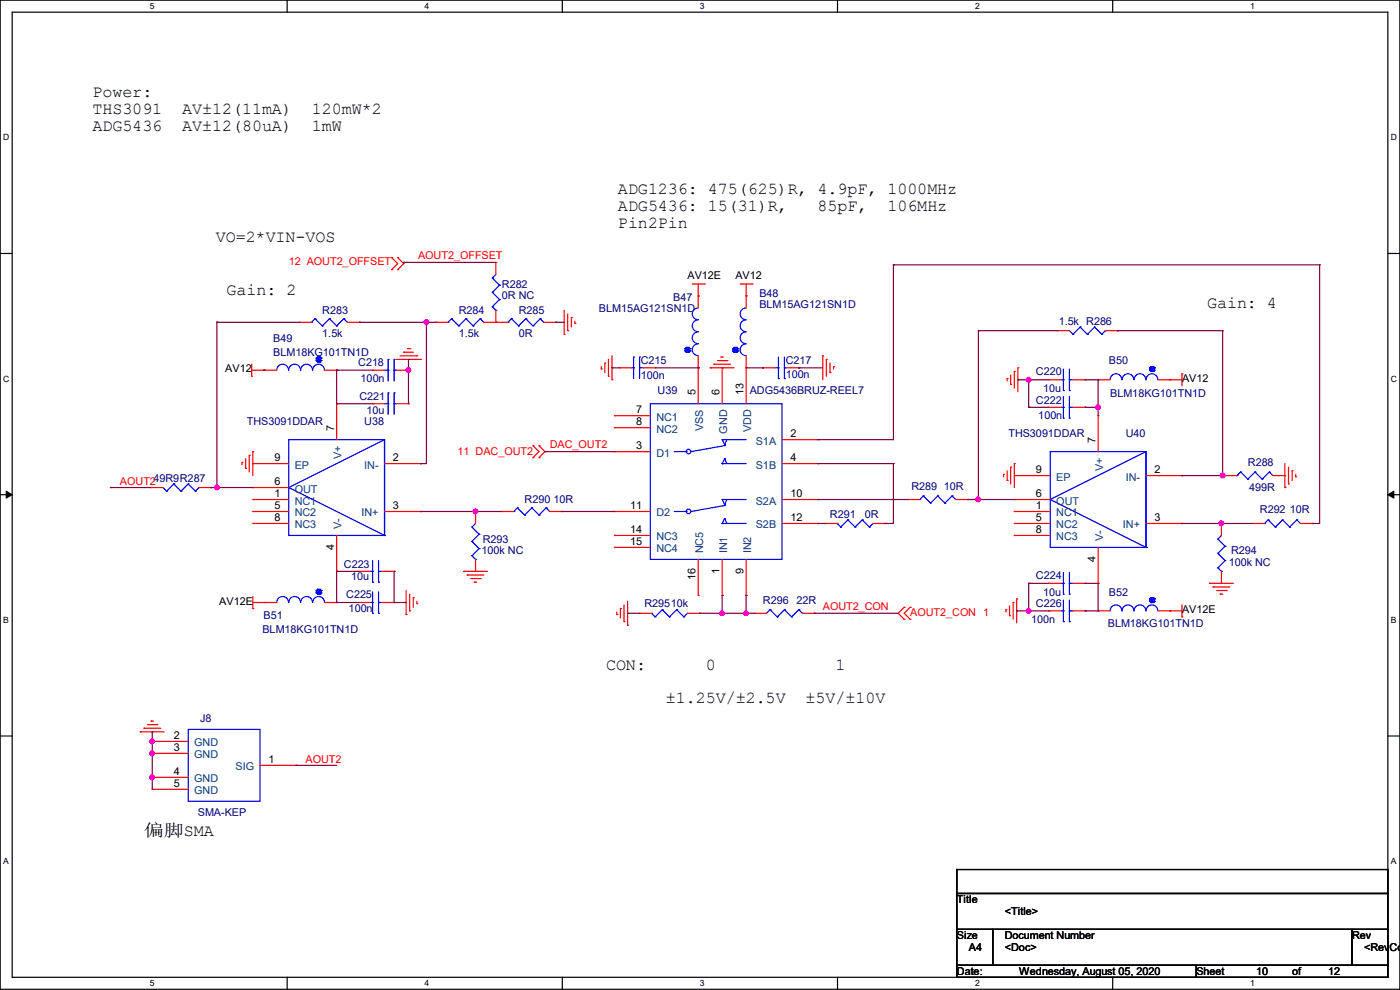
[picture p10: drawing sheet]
<svg xmlns="http://www.w3.org/2000/svg" width="297mm" height="210mm" viewBox="0 0 297 210" stroke-linecap="round" stroke-linejoin="round" font-family="sans-serif">
<path d="M0 0h297v209.8h-297zM2.6 2.6h291.8v204.7h-291.8z" fill="none" stroke="#000" stroke-width=".25"/>
<g fill="#fff">
<path d="M31.7 .3h1v2h-1z"/>
<path d="M31.7 207.6h1v1.9h-1z"/>
</g>
<path d="M60.9 0v2.6M60.9 207.3v2.5" fill="none" stroke="#000" stroke-width=".25"/>
<g fill="#fff">
<path d="M90.1 .3h1v2h-1z"/>
<path d="M90.1 207.6h1v1.9h-1z"/>
</g>
<path d="M119.3 0v2.6M119.3 207.3v2.5" fill="none" stroke="#000" stroke-width=".25"/>
<g fill="#fff">
<path d="M148.5 .3h.9v2h-.9z"/>
<path d="M148.5 207.6h.9v1.9h-.9z"/>
</g>
<path d="M177.7 0v2.6M177.7 207.3v2.5" fill="none" stroke="#000" stroke-width=".25"/>
<g fill="#fff">
<path d="M206.8 .3h1v2h-1z"/>
<path d="M206.8 207.6h1v1.9h-1z"/>
</g>
<path d="M236.1 0v2.6M236.1 207.3v2.5" fill="none" stroke="#000" stroke-width=".25"/>
<g fill="#fff">
<path d="M265.2 .3h1v2h-1z"/>
<path d="M265.2 207.6h1v1.9h-1z"/>
<path d="M.7 28.2h1.2v1.9h-1.2z"/>
<path d="M295.1 28.2h1.2v1.9h-1.2z"/>
<path d="M.7 79.3h1.2v2h-1.2z"/>
<path d="M295.1 79.3h1.2v2h-1.2z"/>
</g>
<path d="M0 53.8h2.6M294.4 53.8h2.6" fill="none" stroke="#000" stroke-width=".25"/>
<g fill="#fff">
<path d="M.7 130.5h1.2v2h-1.2z"/>
<path d="M295.1 130.5h1.1v2h-1.1z"/>
</g>
<path d="M0 104.9h2.6M294.4 104.9h2.6" fill="none" stroke="#000" stroke-width=".25"/>
<path d="M1.3 104.2l1.3 .7-1.3 .8zM294.4 104.9l1.3-.7v1.5z" fill="#000" stroke="#000" stroke-width=".21"/>
<g fill="#fff">
<path d="M.7 181.7h1.2v2h-1.2z"/>
<path d="M295.1 181.7h1.1v2h-1.1z"/>
</g>
<path d="M0 156.1h2.6M294.4 156.1h2.6M203 184.4h91.4v5.1h-91.4zM203 189.5h91.4v7.6h-91.4zM203 197.1h7.6v7.7h-7.6zM210.6 197.1h76.2v7.7h-76.2zM286.8 197.1h7.6v7.7h-7.6zM203 204.8h50.8v2.5h-50.8zM253.8 204.8h40.6v2.5h-40.6z" fill="none" stroke="#000" stroke-width=".25"/>
<g fill="none" stroke="#f00" stroke-width=".25">
<path d="M83.1 57.2h.1M83.1 54.7h.1M83.1 54.7l1.3 1.2-1.3 1.3M84.4 54.7h.1M84.4 57.2h.1M84.4 54.7l1.2 1.2-1.2 1.3M105.2 55.7h.1M105.2 55.7v2.5M53.4 79.8h.1M53.4 78.5h2.5M53.4 77.3v2.5M55.9 78.5h.1"/>
<path d="M56.2 78.5h.1M56.2 78.5h2.5M63.5 68.4h.1M63.5 68.4h2.6M68.9 78.5h2.5M71.4 78.5h.1M73.7 68.4h2.5M76.2 68.4h.1M79 78.5h.1M79 78.5h2.6M84.1 78.5h2.6M84.1 76.2h5.1"/>
<path d="M84.9 75.5h3.5M85.6 74.7h.1M85.6 74.7h2.1M86.4 74h.5M86.7 78.5h.1M86.9 74h.1M88.4 75.5h.1M89.2 76.2h.1M92.5 68.4h.1M92.5 68.4h2.5M102.7 68.4h5M105.2 68.4h.1"/>
<path d="M105.2 65.8v2.6M115.4 68.4h2.5M117.9 68.4h.1M119.7 70.9h.1M119.7 65.8v5.1M120.4 70.1h.1M120.4 66.6v3.5M121.2 67.4h.1M121.2 67.4v2M122 68.6h.1M122 68.1v.5M127.6 78.3h.1"/>
<path d="M127.6 77.8v.5M128.3 77h.1M128.3 77v2M129.1 79.8h.1M129.1 76.2v3.6M129.8 75.5v5.1M131.4 78h.1M131.4 78h2.5M136.4 78h2.6M139 78h.1M146.9 60.2h2.5M148.1 62.8h.1"/>
<path d="M148.1 78h.1M148.1 60.2v5.1M148.1 75.5v10.1M149.4 60.2h.1M150.7 78h.1M150.7 78h5M151.4 77.3h.1M151.4 77.3h3.6M152.2 76.5h2M153 75.7h.1M153 75.7h.5M153.2 78h.1"/>
<path d="M153.2 78v7.6M154.2 76.5h.1M157 60.2h2.6M158.3 62.8h.1M158.3 78h.1M158.3 60.2v5.1M158.3 75.5v10.1M159.6 60.2h.1M161.8 78h.1M161.8 78h2.6M166.9 78h2.6M169.5 78h.1"/>
<path d="M174.5 75.5h.1M174.5 75.5v5.1M175.3 76.2h.1M175.3 76.2v3.6M176.1 79h.1M176.1 77v2M176.8 77.8h.1M176.8 77.8v.5M214.4 79.5v2.1M215.2 78.8h.1M215.2 78.8v3.5M215.9 78h.1"/>
<path d="M215.9 78v5.1M224.3 70.1h.1M224.3 70.1h2.6M234.5 70.1h2.5M237 70.1h.1M250.7 79.3h.1M250.7 79.3v2.5M51.4 98.1h.1M51.4 98.1v.5M52.1 99.4h.1M52.1 97.3v2.1M52.9 96.6h.1"/>
<path d="M52.9 96.6v3.5M53.6 95.8h.1M53.6 98.3h.1M53.6 95.8v5.1M53.6 98.3h7.7M71.4 85.6h.1M71.4 85.6v7.7M79 85.6h.1M79 85.6h2.6M81.6 98.3h7.6M84.1 85.6h2.6M86.7 85.6h.1"/>
<path d="M89.2 98.3h.1M113.1 97.1h.1M113.1 94.5h.1M113.1 94.5l1.2 1.3-1.2 1.3M114.3 94.5h.1M114.3 97.1h.1M114.3 94.5l1.3 1.3-1.3 1.3M129.8 80.6h.1M130.3 95.8h.1M130.3 88.2h.1M130.3 90.7h.1M130.3 95.8h7.7"/>
<path d="M130.3 88.2h7.7M130.3 90.7h7.7M165.9 93.3h7.6M165.9 98.3h7.6M173.5 93.3h.1M173.5 98.3h.1M213.7 80.3h.1M213.7 80.3v.5M213.7 99.9v2M214.4 81.6h.1M214.4 99.1h.1M214.4 99.1v3.6"/>
<path d="M215.2 98.3h.1M215.2 98.3v5.1M222.5 80.6h.1M222.5 86.4h.1M222.5 80.6h2.6M222.5 86.4h2.6M227.6 80.6h2.6M227.6 86.4h2.6M230.2 80.6h.1M230.2 86.4h.1M233 80.6h.1M233 88.2h.1"/>
<path d="M233 80.6h2.5M233 88.2v7.6M245.7 80.6h5M248.2 80.6h.1M272.6 98.3v5.1M273.3 99.1v3.6M274.1 99.9h.1M274.1 99.9v2M32 103.4h.1M32 103.4h2.6M42.2 103.4h2.5M44.7 103.4h.1"/>
<path d="M53.6 103.4h.1M53.6 111h.1M53.6 106h.1M53.6 108.5h.1M53.6 103.4h7.7M53.6 106h7.7M53.6 108.5h7.7M53.6 111h7.7M71.4 113.6v7.6M81.6 108.5h7.6M89.2 108.5h.1M100.9 108.5h.1"/>
<path d="M100.9 108.5v2.5M100.9 118.7v2.5M106.5 108.5h.1M106.5 108.5h2.5M116.6 108.5h2.6M119.2 108.5h.1M130.3 108.5h.1M130.3 113.6h.1M130.3 116.1h.1M130.3 108.5h7.7M130.3 113.6h7.7M130.3 116.1h7.7"/>
<path d="M148.1 118.7v7.6M153.2 118.7v7.6M158.3 118.7v7.6M165.9 106h7.6M165.9 111h7.6M173.5 106h.1M173.5 111h.1M175 111h.1M175 111h2.6M185.2 111h2.5M187.7 111h.1M192.6 106h.1"/>
<path d="M192.6 106h2.5M202.7 106h2.6M205.3 106h.1M212.9 100.6h.1M212.9 100.6v.5M213.7 101.9h.1M215.2 106h.1M215.2 113.6h.1M215.2 108.5h.1M215.2 111h.1M215.2 100.9h.1M215.2 100.9h7.6"/>
<path d="M215.2 106h7.6M215.2 108.5h7.6M215.2 111h7.6M215.2 113.6h7.6M233 116.1v7.6M243.1 100.9h7.6M243.1 111h7.6M250.7 100.9h.1M250.7 111h.1M259.1 111h.1M259.1 111v2.6M259.9 100.9h.1"/>
<path d="M259.9 100.9h2.5M265.7 111h.1M265.7 111h2.6M270 100.9h2.6M272.6 103.4h.1M272.6 100.9h.1M273.3 102.7h.1M274.9 101.1h.1M274.9 100.6v.5M275.9 111h2.5M278.4 111h.1M53.6 129.1h.1"/>
<path d="M53.6 127.8h5.1M53.6 126.5v2.6M56.2 127.8h.1M68.9 127.8h2.5M71.4 127.8h.1M71.4 121.2h.1M76 121.2h.1M76 127.8h.1M76 127.8h2.5M76 121.2h2.5M81.1 127.8h2.5M81.1 121.2h2.5"/>
<path d="M83.6 121.2h.1M83.6 127.8h.1M86.1 130.3h.1M86.1 125.3v5M86.9 129.6h.1M86.9 126v3.6M87.7 126.8h.1M87.7 126.8v2M88.4 128.1h.1M88.4 127.6v.5M98.3 121.2h.1M98.3 121.2h5.1"/>
<path d="M99.1 122h.1M99.1 122h3.6M99.9 122.7h2M100.6 123.5h.1M100.6 123.5h.5M100.9 121.2h.1M101.9 122.7h.1M130.9 130.3h.1M130.9 129.8v.5M131.6 129.1h.1M131.6 129.1v2M132.4 131.9h.1"/>
<path d="M132.4 128.3v3.6M133.1 132.6h.1M133.1 127.6v5M135.7 130.1h.1M135.7 130.1h2.5M145.8 130.1h2.6M148.1 126.3h.1M148.4 130.1h.1M153.2 126.3h.1M158.3 126.3h.1M160.1 130.1h.1M160.1 130.1h2.5"/>
<path d="M170.2 130.1h2.6M172.8 130.1h.1M191.8 131.4h.1M191.8 128.8h.1M191.8 128.8l-1.3 1.3 1.3 1.3M193.1 128.8h.1M193.1 131.4h.1M193.1 128.8l-1.3 1.3 1.3 1.3M213.4 129.3h.1M213.4 129.3v.5M214.2 130.6h.1M214.2 128.6v2"/>
<path d="M214.9 127.8h.1M214.9 127.8v3.6M215.7 127h.1M215.7 127v5.1M222.5 123.7h.1M222.5 129.6h.1M222.5 123.7h2.6M222.5 129.6h2.6M227.6 123.7h2.6M227.6 129.6h2.6M230.2 123.7h.1M230.2 129.6h.1"/>
<path d="M233 129.6h.1M233 123.7h.1M233 129.6h2.5M245.7 129.6h5M248.2 129.6h.1M250.7 130.9h.1M250.7 128.3v2.6M256.6 123.7h.1M256.6 123.7h5.1M257.3 124.5h.1M257.3 124.5h3.6M258.1 125.3h2"/>
<path d="M258.9 126h.1M258.9 126h.5M259.1 123.7h.1M259.1 121.2v2.5M260.1 125.3h.1M29.8 155.2h.1M29.8 155.2h5M30.5 154.5h.1M30.5 154.5h3.6M31.3 153.7h2M32 153h.1M32 153h.6"/>
<path d="M32.3 157.3h.1M32.3 159.8h.1M32.3 157.3h7.6M32.3 159.8h7.6M33.3 153.7h.1M32.3 164.9h.1M32.3 167.4h.1M32.3 164.9h7.6M32.3 167.4h7.6M55.2 162.3h7.6M62.8 162.3h.1"/>
</g>
<g fill="none" stroke="#00f" stroke-width=".25">
<path d="M104.4 59h.1M104.4 59l1.6 1.5M105.2 58.2l-.8 .8M58.7 78.5a1.25 1.25 0 0 1 1.3-1.2 1.25 1.25 0 0 1 1.2 1.2M61.3 78.5a1.25 1.25 0 0 1 1.2-1.2 1.25 1.25 0 0 1 1.3 1.2M63.8 78.5a1.25 1.25 0 0 1 1.2-1.2 1.25 1.25 0 0 1 1.3 1.2M66.1 68.4h.1M66.3 78.5a1.25 1.25 0 0 1 1.3-1.2 1.25 1.25 0 0 1 1.2 1.2M66.8 67.6h.1M66.8 67.6l1.6 1.5M66.8 67.6l-.7 .8M67.1 76h.1"/>
<path d="M67.1 76.5h.1M67.1 76l1 .5M67.1 76v.5M67.1 76.5l.3 .3M67.4 75.7h.1M67.4 76.8h.1M67.4 75.7h.5M67.4 75.7l.5 1.1M67.4 75.7l-.3 .3M67.4 76.8h.5M67.9 75.7h.1M67.9 76.8h.1"/>
<path d="M67.9 75.7l.2 .3M67.9 75.7l-.5 1.1M68.1 76.5h.1M68.1 76h.1M68.1 76.5l-.2 .3M68.1 76v.5M68.1 76l-1 .5M68.4 69.1h.1M69.9 67.6h.1M69.9 67.6l1.5 1.5M69.9 67.6l-1.5 1.5M71.4 69.1h.1"/>
<path d="M72.9 67.6h.1M72.9 67.6l.8 .8M72.9 67.6l-1.5 1.5M81.6 78.5h.7M82.3 76.2h.1M82.3 78.5h.1M82.3 76.2v4.6M83.6 78.5h.1M83.6 76.2h.1M83.6 78.5h.5M83.6 76.2v4.6M95 68.4h.1"/>
<path d="M95.8 67.6h.1M95.8 67.6l-.8 .8M95.8 67.6l1.5 1.5M97.3 69.1h.1M98.8 67.6h.1M98.8 67.6l-1.5 1.5M98.8 67.6l1.6 1.5M100.4 69.1h.1M101.9 67.6h.1M101.9 67.6l-1.5 1.5M101.9 67.6l.8 .8M104.4 62h.1"/>
<path d="M104.4 65.1h.1M104.4 62l1.6 1.5M104.4 65.1l.8 .7M105.2 65.8h.1M106 60.5h.1M106 63.5h.1M106 60.5l-1.6 1.5M106 63.5l-1.6 1.6M107.7 68.4h.1M108.5 67.6h.1M108.5 67.6l1.5 1.5M108.5 67.6l-.8 .8"/>
<path d="M110 69.1h.1M111.5 67.6h.1M111.5 67.6l1.6 1.5M111.5 67.6l-1.5 1.5M113.1 69.1h.1M114.6 67.6h.1M114.6 67.6l.8 .8M114.6 67.6l-1.5 1.5M133.9 78h.5M134.4 78h.1M134.4 75.7h.1M134.4 75.7v4.6"/>
<path d="M135.7 75.7h.1M135.7 78h.1M135.7 78h.7M135.7 75.7v4.6M145.3 74.5h.1M145.3 74h.1M145.3 74.5l.3 .2M145.3 74v.5M145.3 74l1 .5M145.6 73.7h.1M145.6 74.7h.1M145.6 74.7h.5"/>
<path d="M145.6 73.7h.5M145.6 73.7l.5 1M145.6 73.7l-.3 .3M146.1 74.7h.1M146.1 73.7h.1M146.1 73.7l.2 .3M146.1 73.7l-.5 1M146.3 74.5h.1M146.3 74h.1M146.3 74.5l-.2 .2M146.3 74l-1 .5M146.3 74v.5"/>
<path d="M148.1 67.9a1.27 1.27 0 0 0-1.2 1.2 1.27 1.27 0 0 0 1.2 1.3 1.27 1.27 0 0 0-1.2 1.3 1.27 1.27 0 0 0 1.2 1.2 1.25 1.25 0 0 0-1.2 1.3 1.25 1.25 0 0 0 1.2 1.2M148.1 65.3a1.25 1.25 0 0 0-1.2 1.3 1.25 1.25 0 0 0 1.2 1.2M155.5 74.5h.1M155.5 74h.1M155.5 74.5l.2 .2M155.5 74v.5M155.5 74l1 .5M155.7 73.7h.1M155.7 74.7h.1M155.7 73.7l.6 1M155.7 74.7h.6M155.7 73.7l-.2 .3"/>
<path d="M155.7 73.7h.6M156.3 74.7h.1M156.3 73.7h.1M156.3 73.7l.2 .3M156.3 73.7l-.6 1M156.5 74.5h.1M156.5 74h.1M156.5 74.5l-.2 .2M156.5 74l-1 .5M156.5 74v.5M158.3 67.9a1.27 1.27 0 0 0-1.3 1.2 1.27 1.27 0 0 0 1.3 1.3 1.27 1.27 0 0 0-1.3 1.3 1.27 1.27 0 0 0 1.3 1.2 1.25 1.25 0 0 0-1.3 1.3 1.25 1.25 0 0 0 1.3 1.2M158.3 65.3a1.25 1.25 0 0 0-1.3 1.3 1.25 1.25 0 0 0 1.3 1.2"/>
<path d="M164.4 78h.7M165.1 78h.1M165.1 75.7v4.6M166.4 78h.1M166.4 78h.5M166.4 75.7v4.6M225.6 78.3v4.5M226.9 78.3v4.5M226.9 70.1l.7 .8M227.6 70.9h.1M229.2 69.4h.1M229.2 69.4l-1.6 1.5"/>
<path d="M229.2 69.4l1.5 1.5M230.7 70.9h.1M232.2 69.4h.1M232.2 69.4l-1.5 1.5M232.2 69.4l1.5 1.5M233.7 70.9h.1M234.5 70.1h.1M234.5 70.1l-.8 .8M243.9 78h.1M243.9 78.5h.1M243.9 78l1 .5M243.9 78v.5"/>
<path d="M243.9 78.5l.2 .3M244.1 77.8h.1M244.1 78.8h.1M244.1 77.8h.5M244.1 77.8l.5 1M244.1 77.8l-.2 .2M244.1 78.8h.5M244.6 77.8h.1M244.6 78.8h.1M244.6 77.8l.3 .2M244.6 77.8l-.5 1M244.9 78.5h.1"/>
<path d="M244.9 78h.1M244.9 78.5l-.3 .3M244.9 78v.5M244.9 78l-1 .5M61.3 93.3h20.3v20.3h-20.3zM81.6 85.6h.7M82.3 83.4h.1M82.3 85.6h.1M82.3 83.4v4.5M83.6 85.6h.1M83.6 83.4h.1M83.6 83.4v4.5"/>
<path d="M83.6 85.6h.5M138 85.6h27.9v33.1h-27.9zM143 95.8h2.6M145.6 95.8h.1M153.2 93.3h.1M153.2 98.3h.1M153.2 93.3h5.1M153.2 98.3h5.1M153.2 93.3l.5 1M153.7 94.5h.1M153.7 94.3h.1M153.7 97.3h.1"/>
<path d="M153.7 94.5l-7.1 1.3M153.7 97.3l.5 1M153.7 97.3l-.5 1M154.2 93.3l-.5 1M165.1 80.3h.1M166.4 80.3h.1M222.8 95.8h20.3v20.3h-20.3zM225.1 80.6h.5M225.1 86.4h.5M225.6 80.6h.1M225.6 82.8h.1M225.6 86.4h.1"/>
<path d="M225.6 88.7h.1M225.6 84.1v4.6M226.9 82.8h.1M226.9 80.6h.1M226.9 88.7h.1M226.9 86.4h.1M226.9 80.6h.7M226.9 84.1v4.6M226.9 86.4h.7M235.5 80.6a1.25 1.25 0 0 1 1.2-1.3 1.25 1.25 0 0 1 1.3 1.3 1.27 1.27 0 0 1 1.3-1.3 1.27 1.27 0 0 1 1.2 1.3M240.6 80.6a1.25 1.25 0 0 1 1.2-1.3 1.25 1.25 0 0 1 1.3 1.3M243.1 80.6a1.25 1.25 0 0 1 1.3-1.3 1.25 1.25 0 0 1 1.2 1.3"/>
<path d="M34.6 103.4l.7 .8M35.3 104.2h.1M36.9 102.7h.1M36.9 102.7l-1.6 1.5M36.9 102.7l1.5 1.5M38.4 104.2h.1M39.9 102.7h.1M39.9 102.7l-1.5 1.5M39.9 102.7l1.5 1.5M41.4 104.2h.1M42.2 103.4h.1M42.2 103.4l-.8 .8"/>
<path d="M61.3 103.4h.1M61.3 103.4l20.3-10.1v20.3M61.3 103.4l20.3 10.2M79 118.9v4.6M80.3 118.9v4.6M81.6 113.6h.1M100.1 111.8h.1M100.1 114.9h.1M100.1 117.9h.1M100.1 111.8l1.5 1.5M100.1 114.9l1.5 1.5M100.1 117.9l.8 .8"/>
<path d="M100.9 118.7h.1M100.9 111l-.8 .8M101.6 113.3h.1M101.6 116.4h.1M101.6 113.3l-1.5 1.6M101.6 116.4l-1.5 1.5M109 108.5h.1M109.8 107.7h.1M109.8 107.7l1.5 1.6M109.8 107.7l-.8 .8M111.3 109.3h.1M112.8 107.7h.1"/>
<path d="M112.8 107.7l1.5 1.6M112.8 107.7l-1.5 1.6M114.3 109.3h.1M115.9 107.7h.1M115.9 107.7l.7 .8M115.9 107.7l-1.6 1.6M143 108.5h2.6M145.6 108.5h.1M153.2 106h.1M153.2 111h.1M153.2 106h5.1M153.2 111h5.1"/>
<path d="M153.2 106l.5 1M153.7 107h.1M153.7 110h.1M153.7 107.2h.1M153.7 110l-.5 1M153.7 110l.5 1M153.7 107.2l-7.1 1.3M154.2 106l-.5 1M177.6 111h.1M177.6 111l.8 .8M178.4 111.8h.1M179.9 110.3h.1"/>
<path d="M179.9 110.3l1.5 1.5M179.9 110.3l-1.5 1.5M181.4 111.8h.1M182.9 110.3h.1M182.9 110.3l1.5 1.5M182.9 110.3l-1.5 1.5M184.4 111.8h.1M185.2 111l-.8 .8M195.1 106h.1M195.9 105.2h.1M195.9 105.2l1.5 1.5M195.9 105.2l-.8 .8"/>
<path d="M197.4 106.7h.1M198.9 105.2h.1M198.9 105.2l1.5 1.5M198.9 105.2l-1.5 1.5M200.4 106.7h.1M202 105.2h.1M202 105.2l.7 .8M202 105.2l-1.6 1.5M222.8 106h.1M222.8 106l20.3-10.2v20.3M222.8 106l20.3 10.1M243.1 116.1h.1"/>
<path d="M258.4 114.3h.1M258.4 117.4h.1M258.4 114.3l1.5 1.6M258.4 117.4l1.5 1.5M259.1 113.6l-.7 .7M259.9 115.9h.1M259.9 118.9h.1M259.9 115.9l-1.5 1.5M259.9 118.9l-1.5 1.5M262.4 100.9h.1M263.2 100.1h.1M263.2 100.1l1.5 1.5"/>
<path d="M263.2 100.1l-.8 .8M264.7 101.6h.1M266.2 100.1h.1M266.2 100.1l1.6 1.5M266.2 100.1l-1.5 1.5M267.8 101.6h.1M268.3 111h.1M269 110.3h.1M269 110.3l1.6 1.5M269 110.3l-.7 .7M269.3 100.1h.1M269.3 100.1l.7 .8"/>
<path d="M269.3 100.1l-1.5 1.5M270.6 111.8h.1M272.1 110.3h.1M272.1 110.3l1.5 1.5M272.1 110.3l-1.5 1.5M273.6 111.8h.1M275.1 110.3h.1M275.1 110.3l.8 .7M275.1 110.3l-1.5 1.5M58.7 127.8a1.25 1.25 0 0 1 1.3-1.3 1.25 1.25 0 0 1 1.2 1.3M61.3 127.8a1.25 1.25 0 0 1 1.2-1.3 1.25 1.25 0 0 1 1.3 1.3M63.8 127.8a1.25 1.25 0 0 1 1.2-1.3 1.25 1.25 0 0 1 1.3 1.3"/>
<path d="M66.3 127.8a1.25 1.25 0 0 1 1.3-1.3 1.25 1.25 0 0 1 1.2 1.3M67.1 125.3h.1M67.1 125.8h.1M67.1 125.3v.5M67.1 125.3l1 .5M67.1 125.8l.3 .2M67.4 125h.1M67.4 126h.1M67.4 125h.5M67.4 125l.5 1M67.4 125l-.3 .3M67.4 126h.5"/>
<path d="M67.9 125h.1M67.9 126h.1M67.9 125l.2 .3M67.9 125l-.5 1M68.1 125.8h.1M68.1 125.3h.1M68.1 125.3v.5M68.1 125.8l-.2 .2M68.1 125.3l-1 .5M78.5 121.2h.5M78.5 127.8h.5M79 121.2h.1"/>
<path d="M79 123.5h.1M79 127.8h.1M79 130.1h.1M79 125.5v4.6M80.3 123.5h.1M80.3 121.2h.1M80.3 130.1h.1M80.3 127.8h.1M80.3 121.2h.8M80.3 125.5v4.6M80.3 127.8h.8M138.2 130.1h.1"/>
<path d="M138.2 130.1l.8 .8M139 130.9h.1M140.5 129.3h.1M140.5 129.3l1.5 1.6M140.5 129.3l-1.5 1.6M142 130.9h.1M143.6 129.3h.1M143.6 129.3l1.5 1.6M143.6 129.3l-1.6 1.6M145.1 130.9h.1M145.8 130.1l-.7 .8M163.4 129.3h.1"/>
<path d="M163.4 129.3l-.8 .8M163.4 129.3l1.5 1.6M164.9 130.9h.1M166.4 129.3h.1M166.4 129.3l-1.5 1.6M166.4 129.3l1.5 1.6M167.9 130.9h.1M169.5 129.3h.1M169.5 129.3l-1.6 1.6M169.5 129.3l.7 .8M170.2 130.1h.1M225.1 123.7h.5"/>
<path d="M225.1 129.6h.5M225.6 123.7h.1M225.6 126h.1M225.6 129.6h.1M225.6 131.9h.1M225.6 121.5v4.5M225.6 127.3v4.6M226.9 126h.1M226.9 123.7h.1M226.9 131.9h.1M226.9 129.6h.1M226.9 121.5v4.5"/>
<path d="M226.9 127.3v4.6M226.9 123.7h.7M226.9 129.6h.7M235.5 129.6a1.25 1.25 0 0 1 1.2-1.3 1.25 1.25 0 0 1 1.3 1.3 1.27 1.27 0 0 1 1.3-1.3 1.27 1.27 0 0 1 1.2 1.3M240.6 129.6a1.25 1.25 0 0 1 1.2-1.3 1.25 1.25 0 0 1 1.3 1.3M243.1 129.6a1.25 1.25 0 0 1 1.3-1.3 1.25 1.25 0 0 1 1.2 1.3M243.9 127h.1M243.9 127.6h.1M243.9 127v.6M243.9 127l1 .6M243.9 127.6l.2 .2M244.1 126.8h.1"/>
<path d="M244.1 127.8h.1M244.1 127.8h.5M244.1 126.8h.5M244.1 126.8l.5 1M244.1 126.8l-.2 .2M244.6 126.8h.1M244.6 127.8h.1M244.6 126.8l.3 .2M244.6 126.8l-.5 1M244.9 127.6h.1M244.9 127h.1M244.9 127v.6"/>
<path d="M244.9 127.6l-.3 .2M244.9 127l-1 .6M258.4 120.4h.1M258.4 120.4l.7 .8M259.1 121.2h.1M39.9 154.7h15.3v15.3h-15.3z"/>
<circle cx="146.1" cy="95.8" r=".49"/>
<circle cx="146.1" cy="108.5" r=".49"/>
</g>
<g fill="none" stroke="#800040" stroke-width=".25">
<path d="M85.6 55.7h.1M85.6 55.7h19.6M85.6 55.7v.2M189.5 56.2h.1M189.5 56.2v37.1h-16M189.5 56.2h90.5M280 56.2h.1M280 56.2v54.8h-1.6M46 68.4h.1M46 68.4h17.5M46 68.4v35M55.9 78.5h.1"/>
<path d="M55.9 78.5h.3M71.4 78.5h.1M71.4 78.5h7.6M71.4 78.5v7.1M76.2 68.4h.1M76.2 68.4h16.3M86.7 76.2h.1M86.7 78.5h.1M86.7 76.2v9.4M90.5 68.4h.1M90.5 68.4v29.9h-1.3M117.9 68.4h.1"/>
<path d="M117.9 68.4h1.8M129.8 78h.1M129.8 78h1.6M139 78h9.1M148.1 78h.1M158.3 78h3.5M161.8 78h.1M169.5 78h.1M169.5 78h5M207.6 70.1h.1M207.6 70.1h16.7M207.6 70.1v35.9"/>
<path d="M237 70.1h.1M237 70.1h22.4M259.4 70.1h.1M259.4 70.1v30.8M71.4 85.6h.1M71.4 85.6h7.6M89.2 98.3h.1M115.6 95.8h.1M115.6 95.8h14.7M173.5 98.3h.1M173.5 93.3h.1M173.5 98.3h16"/>
<path d="M189.5 98.3h.1M189.5 98.3v12.7h-1.8M215.9 80.6h.1M215.9 80.6h6.6M218.2 86.4h.1M218.2 80.6h.1M218.2 86.4h4.3M218.2 80.6v5.8M230.2 80.6h.1M230.2 86.4h.1M230.2 80.6h2.8M230.2 86.4h2.8"/>
<path d="M233 80.6h.1M233 86.4h.1M233 80.6v7.6M23.4 103.4h.1M23.4 103.4h8.6M44.7 103.4h.1M44.7 103.4h8.9M46 103.4h.1M89.2 108.5h.1M89.2 108.5h17.3M100.9 108.5h.1M119.2 108.5h.1"/>
<path d="M119.2 108.5h11.1M173.5 111h.1M173.5 106h.1M173.5 111h1.5M173.5 106h19.1M187.7 111h.1M205.3 106h.1M205.3 106h9.9M207.6 106h.1M250.7 100.9h.1M250.7 111h.1M250.7 111h15"/>
<path d="M250.7 100.9h9.2M259.1 111h.1M259.4 100.9h.1M278.4 111h.1M71.4 127.8h.1M71.4 121.2h.1M71.4 121.2v6.6M71.4 127.8h4.6M71.4 121.2h4.6M83.6 127.8h.1M83.6 121.2h.1M83.6 127.8h2.5"/>
<path d="M83.6 121.2v6.6M133.1 130.1h.1M133.1 130.1h2.6M148.4 130.1h.1M148.4 130.1h11.7M153.2 126.3h.1M153.2 130.1h.1M153.2 126.3v3.8M158.3 130.1h.1M158.3 126.3h.1M158.3 126.3v3.8M172.8 130.1h.1"/>
<path d="M172.8 130.1h17.7M215.7 129.6h.1M215.7 129.6h6.8M218.2 129.6h.1M218.2 123.7h.1M218.2 123.7v5.9M218.2 123.7h4.3M230.2 123.7h.1M230.2 129.6h.1M230.2 123.7h2.8M233 123.7h.1M233 123.7v5.9h-2.8"/>
<path d="M32.3 157.3h.1M32.3 159.8h.1M32.3 155.2h.1M32.3 155.2v12.2M32.3 164.9h.1M62.8 162.3h.1M62.8 162.3h8.6"/>
</g>
<g fill="#f0f" stroke="#f0f" stroke-width=".25">
<circle cx="232.9" cy="86.4" r=".49"/>
<circle cx="259.4" cy="100.9" r=".49"/>
<circle cx="46" cy="103.4" r=".49"/>
<circle cx="218.2" cy="80.5" r=".49"/>
<circle cx="207.5" cy="105.9" r=".49"/>
<circle cx="90.4" cy="68.3" r=".49"/>
<circle cx="86.6" cy="78.5" r=".49"/>
<circle cx="100.9" cy="108.5" r=".49"/>
<circle cx="259.1" cy="111" r=".49"/>
<circle cx="158.3" cy="130.1" r=".49"/>
<circle cx="218.2" cy="129.6" r=".49"/>
<circle cx="32.3" cy="159.8" r=".49"/>
<circle cx="32.3" cy="157.2" r=".49"/>
<circle cx="32.3" cy="164.9" r=".49"/>
<circle cx="153.2" cy="130.1" r=".49"/>
</g>
<g font-size="3.6">
<text x="19.6" y="20.6">Power:</text>
<text x="19.6" y="24.2">THS3091</text>
<text x="19.6" y="27.7">ADG5436</text>
<text x="38.7" y="24.2">AV±12(11mA)</text>
<text x="38.7" y="27.7">AV±12(80uA)</text>
<text x="66.2" y="24.2">120mW*2</text>
<text x="66.2" y="27.7">1mW</text>
<text x="131.1" y="41.2">ADG1236: 475(625)R, 4.9pF, 1000MHz</text>
<text x="131.1" y="44.7">ADG5436: 15(31)R,</text>
<text x="173.4" y="44.7">85pF,</text>
<text x="188.3" y="44.7">106MHz</text>
<text x="45.8" y="51.3">VO=2*VIN-VOS</text>
<text x="131.1" y="48.3">Pin2Pin</text>
<text x="48" y="62.5">Gain: 2</text>
<text x="256.1" y="65.3">Gain: 4</text>
<text x="128.6" y="142">CON:</text>
<text x="149.7" y="142">0</text>
<text x="177.3" y="142">1</text>
<text x="141.3" y="149.1">±1.25V/±2.5V</text>
<text x="170.9" y="149.1">±5V/±10V</text>
<text x="30.5" y="177.3">偏脚SMA</text>
</g>
<g font-size="2.3" fill="#f00">
<text x="61.3" y="56.2">12 AOUT2_OFFSET</text>
<text x="88.7" y="54.9">AOUT2_OFFSET</text>
<text x="116.6" y="95.1">DAC_OUT2</text>
<text x="97.1" y="96.6">11 DAC_OUT2</text>
<text x="25.4" y="102.9">AOUT2</text>
<text x="174.6" y="129.4">AOUT2_CON</text>
<text x="193.1" y="130.6">AOUT2_CON 1</text>
<text x="64.8" y="161.8">AOUT2</text>
</g>
<g font-size="2.3">
<text x="145.8" y="59.3">AV12E</text>
<text x="156" y="59.3">AV12</text>
<text x="47.8" y="78.8">AV12</text>
<text x="147.6" y="83.9" transform="rotate(-90 147.6 83.9)">5</text>
<text x="152.7" y="83.9" transform="rotate(-90 152.7 83.9)">6</text>
<text x="157.7" y="83.9" transform="rotate(-90 157.7 83.9)">13</text>
<text x="250.8" y="81.1">AV12</text>
<text x="134.9" y="87.6">7</text>
<text x="70.9" y="91.5" transform="rotate(-90 70.9 91.5)">7</text>
<text x="134.9" y="95.2">3</text>
<text x="134.9" y="90.2">8</text>
<text x="167.7" y="92.7">2</text>
<text x="232.4" y="94" transform="rotate(-90 232.4 94)">7</text>
<text x="58.2" y="97.8">9</text>
<text x="83.4" y="97.8">2</text>
<text x="167.7" y="97.8">4</text>
<text x="219.8" y="100.3">9</text>
<text x="244.9" y="100.3">2</text>
<text x="58.2" y="102.9">6</text>
<text x="58.2" y="105.4">1</text>
<text x="58.2" y="108">5</text>
<text x="83.4" y="108">3</text>
<text x="133.7" y="108">11</text>
<text x="167.7" y="105.4">10</text>
<text x="219.8" y="105.4">6</text>
<text x="219.8" y="108">1</text>
<text x="58.2" y="110.5">8</text>
<text x="133.7" y="113">14</text>
<text x="167.7" y="110.5">12</text>
<text x="219.8" y="113">8</text>
<text x="219.8" y="110.5">5</text>
<text x="244.9" y="110.5">3</text>
<text x="70.9" y="116.6" transform="rotate(-90 70.9 116.6)">4</text>
<text x="133.7" y="115.6">15</text>
<text x="232.4" y="119.2" transform="rotate(-90 232.4 119.2)">4</text>
<text x="147.6" y="123" transform="rotate(-90 147.6 123)">16</text>
<text x="152.7" y="121.7" transform="rotate(-90 152.7 121.7)">1</text>
<text x="157.7" y="121.7" transform="rotate(-90 157.7 121.7)">9</text>
<text x="46.5" y="128.4">AV12E</text>
<text x="250.8" y="130.1">AV12E</text>
<text x="36.9" y="156.7">2</text>
<text x="36.9" y="159.3">3</text>
<text x="56.9" y="161.8">1</text>
<text x="36.9" y="164.3">4</text>
<text x="36.9" y="166.9">5</text>
<text x="203" y="191.6">Title</text>
<text x="213.2" y="194.1">&lt;Title&gt;</text>
<text x="203" y="199.2">Size</text>
<text x="205.5" y="201.8">A4</text>
<text x="213.2" y="199.2">Document Number</text>
<text x="213.2" y="201.8">&lt;Doc&gt;</text>
<text x="286.8" y="199.2">Rev</text>
<text x="289.4" y="201.8">&lt;RevCod</text>
<text x="203" y="206.8">Date:</text>
<text x="216.2" y="206.8">Wednesday, August 05, 2020</text>
<text x="253.8" y="206.8">Sheet</text>
<text x="266.5" y="206.8">10</text>
<text x="274.1" y="206.8">of</text>
<text x="281.7" y="206.8">12</text>
</g>
<g font-size="2.3" fill="#000080">
<text x="106.5" y="61">R282</text>
<text x="106.5" y="63.3">0R NC</text>
<text x="142.8" y="63.8">B47</text>
<text x="161.1" y="63.1">B48</text>
<text x="161.1" y="65.4">BLM15AG121SN1D</text>
<text x="68.4" y="66.6">R283</text>
<text x="68.4" y="71.5">1.5k</text>
<text x="97.3" y="66.6">R284</text>
<text x="97.3" y="71.5">1.5k</text>
<text x="110" y="66.6">R285</text>
<text x="110" y="71.5">0R</text>
<text x="127" y="66.1">BLM15AG121SN1D</text>
<text x="224.6" y="68.9">1.5k R286</text>
<text x="58" y="72.5">B49</text>
<text x="58" y="75.5">BLM18KG101TN1D</text>
<text x="76" y="77.6">C218</text>
<text x="135.9" y="77.3">C215</text>
<text x="166.7" y="77.3">C217</text>
<text x="235.3" y="77.3">B50</text>
<text x="76.5" y="81.1">100n</text>
<text x="135.9" y="80.3">100n</text>
<text x="139.5" y="83.7">U39</text>
<text x="159.1" y="83.7">ADG5436BRUZ-REEL7</text>
<text x="166.7" y="80.1">100n</text>
<text x="219.8" y="79.6">C220</text>
<text x="221.3" y="83.1">10u</text>
<text x="76.2" y="84.9">C221</text>
<text x="77.8" y="87.7">10u</text>
<text x="219.8" y="85.7">C222</text>
<text x="220.3" y="89">100n</text>
<text x="235.5" y="84.2">BLM18KG101TN1D</text>
<text x="52.4" y="90.3">THS3091DDAR</text>
<text x="77.3" y="90.3">U38</text>
<text x="213.9" y="92.8">THS3091DDAR</text>
<text x="238.8" y="92.8">U40</text>
<text x="264.7" y="98.9">R288</text>
<text x="32.6" y="102.2">49R9R287</text>
<text x="111.3" y="106.8">R290</text>
<text x="117.4" y="106.8">10R</text>
<text x="193.3" y="104">R289</text>
<text x="200.2" y="104">10R</text>
<text x="265" y="104.2">499R</text>
<text x="176.1" y="109.8">R291</text>
<text x="183.4" y="109.8">0R</text>
<text x="267.3" y="108.8">R292</text>
<text x="273.6" y="108.8">10R</text>
<text x="102.2" y="117.4">100k NC</text>
<text x="102.4" y="115.1">R293</text>
<text x="260.7" y="120">100k NC</text>
<text x="261.2" y="117.4">R294</text>
<text x="72.9" y="120.5">C223</text>
<text x="74.5" y="123">10u</text>
<text x="219.8" y="122.8">C224</text>
<text x="55.9" y="131.4">B51</text>
<text x="73.5" y="126.8">C225</text>
<text x="74" y="129.9">100n</text>
<text x="136.7" y="128.9">R29510k</text>
<text x="161.8" y="128.1">R296</text>
<text x="169" y="128.1">22R</text>
<text x="219.8" y="128.9">C226</text>
<text x="221.3" y="126.3">10u</text>
<text x="235.3" y="126.3">B52</text>
<text x="55.7" y="134.2">BLM18KG101TN1D</text>
<text x="218.7" y="132.2">100n</text>
<text x="235" y="132.9">BLM18KG101TN1D</text>
<text x="42.5" y="153.2">J8</text>
<text x="42" y="173.1">SMA-KEP</text>
</g>
<g font-size="2.3" fill="#004080">
<text x="139.2" y="89.2">NC1</text>
<text x="139.2" y="91.8">NC2</text>
<text x="149.2" y="91.5" transform="rotate(-90 149.2 91.5)">VSS</text>
<text x="154.3" y="92" transform="rotate(-90 154.3 92)">GND</text>
<text x="159.3" y="91.7" transform="rotate(-90 159.3 91.7)">VDD</text>
<text x="160.3" y="94.3">S1A</text>
<text x="62.5" y="99.4">EP</text>
<text x="72.5" y="97.4" transform="rotate(-90 72.5 97.4)">V+</text>
<text x="77.3" y="99.4">IN-</text>
<text x="139.2" y="96.9">D1</text>
<text x="160.3" y="99.4">S1B</text>
<text x="224.1" y="101.9">EP</text>
<text x="234" y="99.9" transform="rotate(-90 234 99.9)">V+</text>
<text x="238.8" y="101.9">IN-</text>
<text x="62.5" y="104.5">OUT</text>
<text x="62.5" y="107">NC1</text>
<text x="160.3" y="107">S2A</text>
<text x="224.1" y="107">OUT</text>
<text x="62.5" y="112.1">NC3</text>
<text x="62.5" y="109.6">NC2</text>
<text x="72.5" y="112.3" transform="rotate(-90 72.5 112.3)">V-</text>
<text x="76.7" y="109.6">IN+</text>
<text x="139.2" y="109.6">D2</text>
<text x="160.3" y="112.1">S2B</text>
<text x="224.1" y="109.6">NC1</text>
<text x="224.1" y="112.1">NC2</text>
<text x="238.2" y="112.1">IN+</text>
<text x="139.2" y="114.6">NC3</text>
<text x="139.2" y="117.2">NC4</text>
<text x="149.2" y="117.4" transform="rotate(-90 149.2 117.4)">NC5</text>
<text x="154.3" y="117.4" transform="rotate(-90 154.3 117.4)">IN1</text>
<text x="159.3" y="117.4" transform="rotate(-90 159.3 117.4)">IN2</text>
<text x="224.1" y="114.6">NC3</text>
<text x="234" y="114.8" transform="rotate(-90 234 114.8)">V-</text>
<text x="41.2" y="158.3">GND</text>
<text x="41.2" y="160.9">GND</text>
<text x="41.2" y="165.9">GND</text>
<text x="50" y="163.4">SIG</text>
<text x="41.2" y="168.5">GND</text>
</g>
<g font-size="1.8">
<text x="31.8" y="1.9">5</text>
<text x="90.1" y="1.9">4</text>
<text x="148.5" y="1.9">3</text>
<text x="206.8" y="1.9">2</text>
<text x="265.2" y="1.9">1</text>
<text x=".7" y="29.8">D</text>
<text x="295.1" y="29.8">D</text>
<text x=".7" y="80.9">C</text>
<text x="295.1" y="80.9">C</text>
<text x=".7" y="132.1">B</text>
<text x="295.1" y="132.1">B</text>
<text x=".7" y="183.3">A</text>
<text x="295.1" y="183.3">A</text>
<text x="31.8" y="209.2">5</text>
<text x="90.1" y="209.2">4</text>
<text x="148.5" y="209.2">3</text>
<text x="206.8" y="209.2">2</text>
<text x="265.2" y="209.2">1</text>
</g>
</svg>
